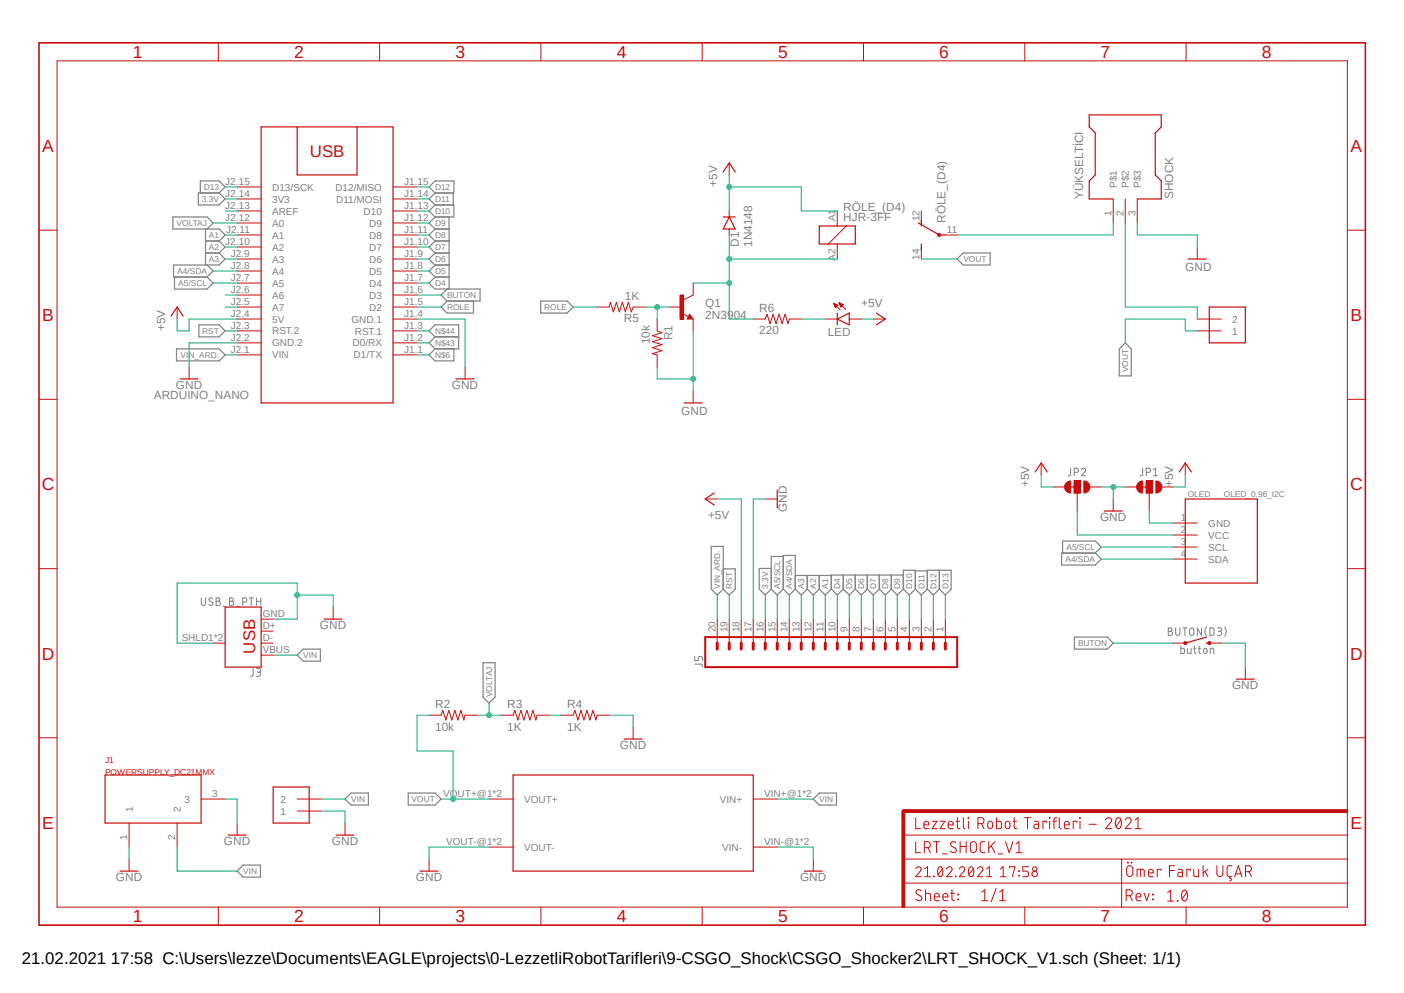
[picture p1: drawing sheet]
<svg xmlns="http://www.w3.org/2000/svg" width="297mm" height="210mm" viewBox="0 0 297 210" stroke-linecap="round" stroke-linejoin="round" font-family="sans-serif">
<path d="M7.9 8.8l281.2 187.2M289.1 8.8l-281.2 187.2" fill="none" stroke="#fff" stroke-width=".21"/>
<g fill="none" stroke="#808080" stroke-width=".21">
<path d="M226.5 99v1.3a.4 .4 0 0 1-.6 .3M227.2 99.9h.5a.45 .45 0 0 0 .4-.3 .45 .45 0 0 0-.2-.5l-.7-.1v1.6M228.8 99.4a.44 .44 0 0 1 .6-.4 .44 .44 0 0 1 .1 .7l-.7 .9h.9M241.7 99v1.3a.4 .4 0 0 1-.5 .3M242.5 99.9h.5a.45 .45 0 0 0 .4-.3 .45 .45 0 0 0-.2-.5l-.7-.1v1.6M244 99.4l.4-.4v1.6M244 100.6h.9M42.6 126.4v1.2a.45 .45 0 0 0 .4 .5 .45 .45 0 0 0 .5-.5v-1.2M45 126.6l-.3-.2a.39 .39 0 0 0-.5 .2 .39 .39 0 0 0 .2 .5l.5 .3a.37 .37 0 0 1 .1 .4 .37 .37 0 0 1-.3 .3l-.5-.3M45.7 126.4h.5a.36 .36 0 0 1 .3 .4 .36 .36 0 0 1-.3 .4 .45 .45 0 0 1 .4 .3 .45 .45 0 0 1-.2 .5l-.7 .1zM45.7 127.2h.5M47.2 128.2h.7"/>
<path d="M48.6 126.4l.6 .1a.37 .37 0 0 1 .1 .4 .37 .37 0 0 1-.3 .3 .45 .45 0 0 1 .4 .4 .45 .45 0 0 1-.4 .5h-.4zM48.6 127.2h.4M50 128.2h.7M51.4 127.3h.6a.46 .46 0 0 0 .2-.5 .46 .46 0 0 0-.4-.4h-.4v1.7M52.7 126.4h.9M53.2 126.4v1.7M54.3 127.2h.9M54.3 126.4v1.7M55.2 126.4v1.7M147 138.9v.8h.7v-.5a.45 .45 0 0 1 .4-.4 .45 .45 0 0 1 .5 .4v.5M247.1 132.8h.5a.36 .36 0 0 1 .3 .4 .36 .36 0 0 1-.3 .3l.2 .1a.46 .46 0 0 1 .2 .5 .46 .46 0 0 1-.4 .3h-.5zM247.1 133.5h.5"/>
<path d="M248.7 132.8v1.1a.44 .44 0 0 0 .3 .5 .44 .44 0 0 0 .5-.2l.1-1.4M249.8 136.6v1.6l.7-.1v-.9l-.7-.1M250.2 132.8h.9M250.7 132.8v1.6M251.2 137.1v1l.3 .1h.5v-1.1M251.7 133a.46 .46 0 0 1 .5-.2 .46 .46 0 0 1 .4 .4v.7a.46 .46 0 0 1-.4 .5 .46 .46 0 0 1-.5-.2zM252.5 137.1h.5M252.7 136.6v1.3l.1 .3h.2M253.5 137.1h.5M253.7 136.6v1.3l.1 .3h.2M254.2 132.8v1.6l-.9-1.6v1.6M254.8 137.2a.38 .38 0 0 1 .6 .3l-.1 .5a.34 .34 0 0 1-.6 0 .69 .69 0 0 1 .1-.8z"/>
<path d="M255.3 132.6a1.49 1.49 0 0 0 0 2M255.9 132.8h.7l.2 .2v.9l-.2 .4-.7 .1zM256 138.2v-1.1l.7 .1 .1 1M257.6 132.8h.7a.34 .34 0 0 1 0 .6l-.6 .1M258 133.5a.45 .45 0 0 1 .4 .2 .45 .45 0 0 1 0 .5l-.8 .2M259.1 132.6l.1 .3a1.59 1.59 0 0 1-.1 1.7M53.6 141.4v1.3a.4 .4 0 0 1-.6 .3M54.3 141.4l.7 .1a.34 .34 0 0 1 0 .6l-.6 .1M54.7 142.2a.45 .45 0 0 1 .5 .4 .45 .45 0 0 1-.5 .4h-.4M147 140.5h1.3a.4 .4 0 0 1 .3 .5"/>
</g>
<g fill="none" stroke="#808080" stroke-width=".25">
<path d="M92 38.3h4v2.5h-4l-1.2-1.3zM36.9 58.6v2.5h6.9l1.3-1.2-1.3-1.3M42 40.8h4.4l1.2 1.3-1.2 1.2h-4.4zM42.4 40.8v-2.5h4l1.2 1.2-1.2 1.3M43.5 53.5h2.9M43.5 51h2.9M43.5 48.4v7.6M43.8 56l1.3 1.3-1.3 1.3M43.8 48.4l1.3-1.2-1.3-1.3h-7.2v2.5h9.8l1.2 1.3-1.2 1.3M46.4 53.5l1.2 1.3-1.2 1.2h-9.7v2.6h7.1M46.4 51l1.2 1.2-1.2 1.3M92 58.6h3"/>
<path d="M92 56h3M92 58.6l-1.2 1.3 1.2 1.2h9.6v2.6h-7M92 53.5h3M92 53.5l-1.2 1.3 1.2 1.2M92 48.4h3M92 43.3h4v2.6h-4M92 51h3M92 51l-1.2 1.2 1.2 1.3M92 48.4l-1.2 1.3 1.2 1.3M92 45.9l-1.2 1.3 1.2 1.2M92 43.3l-1.2 1.3 1.2 1.3M92 40.8l-1.2 1.3 1.2 1.2"/>
<path d="M92 56l-1.2 1.3 1.2 1.3M95 45.9v15.2M95.9 40.8v2.5M202.5 54.8l1.3-1.3h5.7v2.5h-5.7zM37.3 73.8h9.1l1.2 1.3-1.2 1.2h-9.1zM42.1 68.7h4.3l1.2 1.3-1.2 1.2h-4.3zM92 73.8l-1.2 1.3 1.2 1.2h4v-2.5M92 71.2l-1.2-1.2 1.2-1.3h5v5.1h-5M92 71.2h5M92 71.2l-1.2 1.3 1.2 1.3M94.6 61.1l-1.3 1.3 1.3 1.3M94.6 63.7l-1.3 1.2 1.3 1.3h5.6v-2.5"/>
<path d="M114.4 63.7h5.6l1.2 1.2-1.2 1.3h-5.6zM238 72.5l1.3 1.3v5.7h-2.5v-5.7zM150.5 115.6h2.5v9l-1.3 1.3-1.2-1.3zM165.7 117.7h-2.5v6.9M224.6 117h7.1l1.3 1.2-1.3 1.3h-7.1zM224.8 117v-2.6h6.9l1.3 1.3-1.3 1.3M64.1 137.3h3.7v2.5h-3.7l-1.2-1.2zM153 120.3h2.5v4.3l-1.2 1.3-1.3-1.3M163.2 124.6l1.2 1.3 1.3-1.3M163.2 120.2h-2.6v4.4l1.3 1.3 1.3-1.3M165.7 124.6l1.3 1.3 1.2-1.3M165.7 124.6v-7.1h2.5v7.1"/>
<path d="M168.2 121.7h7.7M168.2 124.6l1.3 1.3 1.3-1.3M170.8 121.7v2.9M170.8 124.6l1.2 1.3 1.3-1.3M173.3 124.6l1.3 1.3 1.3-1.3M173.3 121.7v2.9M175.9 124.6l1.2 1.3 1.3-1.3M178.4 124.6l1.3 1.3 1.2-1.3M178.4 121.6v3M180.9 124.6l1.3 1.3 1.3-1.3M180.9 121.6v3M183.5 124.6l1.2 1.3 1.3-1.3"/>
<path d="M183.5 121.6v3M186 121.6v3M186 124.6l1.3 1.3 1.3-1.3M188.6 121.6v3M188.6 124.6l1.2 1.3 1.3-1.3M191.1 121.6h-15.2v3M191.1 124.6v-4h2.5v4M191.1 124.6l1.3 1.3 1.2-1.3M193.6 124.6l1.3 1.3 1.3-1.3M193.6 120.7h2.6M196.2 124.6v-4h5v4l-1.2 1.3-1.3-1.3M196.2 124.6l1.2 1.3 1.3-1.3"/>
<path d="M198.7 120.6v4M227.3 134.7h6.9l1.3 1.3-1.3 1.3h-6.9zM102.2 140.2h2.5v7.2l-1.2 1.3-1.3-1.3zM73 169l1.3-1.3h3.6v2.6h-3.6zM86.4 167.7h5.6l1.3 1.3-1.3 1.3h-5.6zM173.3 167.7h3.7v2.6h-3.7l-1.3-1.3zM50.2 184.2l1.2-1.2h3.7v2.5h-3.7z"/>
</g>
<g fill="none" stroke="#c90d0c" stroke-width=".21">
<path d="M50.2 39.5h5M83.1 39.5h5.1M50.2 59.9h5M50.2 57.3h5M50.2 54.8h5M50.2 52.2h5M50.2 49.7h5M50.2 47.2h5M50.2 44.6h5M50.2 42.1h5M83.1 59.9h5.1M83.1 57.3h5.1"/>
<path d="M83.1 54.8h5.1M83.1 52.2h5.1M83.1 49.7h5.1M83.1 47.2h5.1M83.1 44.6h5.1M83.1 42.1h5.1M50.2 75.1h5M50.2 72.5h5M50.2 70h5M50.2 67.5h5M50.2 64.9h5M50.2 62.4h5"/>
<path d="M83.1 75.1h5.1M83.1 72.5h5.1M83.1 70h5.1M83.1 67.5h5.1M83.1 64.9h5.1M83.1 62.4h5.1M235.5 105.5v2.6M248.2 115.7h5.1M248.2 110.6h5.1M248.2 113.2h5.1M248.2 118.2h5.1"/>
</g>
<path d="M55.2 26.8h27.9v58.4h-27.9zM62.9 26.8v10.2h12.6v-10.2M233.6 108.1h3.8M250.7 105.5h15.3v17.8h-15.3z" fill="none" stroke="#c90d0c" stroke-width=".25"/>
<path d="M240.8 102.1l.3-.2 .6-.2v2.6a1.25 1.25 0 0 1-1.2-.8 1.25 1.25 0 0 1 .3-1.4z" fill-rule="evenodd" fill="#c90d0c"/>
<path d="M240.8 102.1l.3-.2 .6-.2v2.6a1.25 1.25 0 0 1-1.2-.8 1.25 1.25 0 0 1 .3-1.4z" fill="none" stroke="#c90d0c" stroke-width=".21"/>
<path d="M244.5 101.7a1.27 1.27 0 0 1 1.3 1.3 1.27 1.27 0 0 1-1.3 1.3z" fill-rule="evenodd" fill="#c90d0c"/>
<path d="M242.5 101.7h1.3v2.6h-1.3zM243.1 104.3v1.2M244.5 101.7a1.27 1.27 0 0 1 1.3 1.3 1.27 1.27 0 0 1-1.3 1.3z" fill="none" stroke="#c90d0c" stroke-width=".21"/>
<path d="M242.5 101.7h1.3v2.6h-1.3z" fill-rule="evenodd" fill="#c90d0c"/>
<path d="M238 103h2.6M242.5 101.7h1.3v2.6h-1.3zM243.1 105.5v2.6M245.7 103h2.5" fill="none" stroke="#c90d0c" stroke-width=".21"/>
<path d="M240.6 103h2.5" fill="none" stroke="#c90d0c" stroke-width=".25"/>
<path d="M225.6 102.1l.9-.4v2.6a1.25 1.25 0 0 1-1.2-.8 1.25 1.25 0 0 1 .3-1.4z" fill-rule="evenodd" fill="#c90d0c"/>
<path d="M225.6 102.1l.9-.4v2.6a1.25 1.25 0 0 1-1.2-.8 1.25 1.25 0 0 1 .3-1.4z" fill="none" stroke="#c90d0c" stroke-width=".21"/>
<path d="M229.3 101.7a1.27 1.27 0 0 1 1.3 1.3 1.27 1.27 0 0 1-1.3 1.3z" fill-rule="evenodd" fill="#c90d0c"/>
<path d="M227.2 101.7h1.3v2.6h-1.3zM227.9 104.3v1.2M229.3 101.7a1.27 1.27 0 0 1 1.3 1.3 1.27 1.27 0 0 1-1.3 1.3z" fill="none" stroke="#c90d0c" stroke-width=".21"/>
<path d="M227.2 101.7h1.3v2.6h-1.3z" fill-rule="evenodd" fill="#c90d0c"/>
<path d="M222.8 103h2.5M227.2 101.7h1.3v2.6h-1.3zM227.9 105.5v2.6M230.4 103h2.6" fill="none" stroke="#c90d0c" stroke-width=".21"/>
<path d="M225.3 103h2.6M255.2 136h.6M255.2 134.7l-4.5 1.3" fill="none" stroke="#c90d0c" stroke-width=".25"/>
<path d="M250.5 135.8h.5v.4l-.3 .2-.2-.2-.1-.2z" fill-rule="evenodd" fill="#c90d0c"/>
<path d="M250.5 135.8h.5v.4l-.3 .2-.2-.2-.1-.2z" fill="none" stroke="#c90d0c" stroke-width=".21"/>
<path d="M255.6 135.8h.5v.4l-.3 .2-.2-.2-.1-.2z" fill-rule="evenodd" fill="#c90d0c"/>
<path d="M235.5 42.1v5.1M238 42.1v5.1M240.6 42.1v5.1M144.4 66.3l1.2 .7M145.9 66.5l.7 1h-1.2zM146.6 62.4l-2 1M248.2 136h2.5M255.6 135.8h.5v.4l-.3 .2-.2-.2-.1-.2zM255.8 136h2.6M263.4 141.1v2.5" fill="none" stroke="#c90d0c" stroke-width=".21"/>
<path d="M235.5 42.1h-5.1v-3.8l1.3-1.3v-8.9l-1.3-1.3v-2.5h15.3v2.5l-1.3 1.3v8.9l1.3 1.3v3.8h-5.1M145.9 67l.1 .2h-.4l.3-.5 .5 .7h-.8M261.5 143.6h3.8" fill="none" stroke="#c90d0c" stroke-width=".25"/>
<path d="M143.8 62.4h.8v5.1h-.8z" fill-rule="evenodd" fill="#c90d0c"/>
<g fill="none" stroke="#c90d0c" stroke-width=".21">
<path d="M154.3 34.5v2.5M146.6 59.9v2.5M154.3 44.6v1.3M154.3 48.4v1.3M126.3 64.9h2.6l.2-1 .7 2.1 .6-2.1 .6 2.1 .7-2.1 .6 2.1 .6-2.1 .7 2.1 .3-1.1h2.6M139 67.5v2.5l1 .4-2 .6 2 .6-2 .7 2 .6-2 .6 2 .7-2 .6 1 .3v2.5M141.6 64.9h2.5M143.8 62.4h.8v5.1h-.8zM146.6 67.5v2.5M159.3 67.5h2.6l.4-1 .6 2 .6-2 .7 2 .6-2 .6 2 .7-2 .6 2 .3-1h2.5M174.6 67.5h2.5M176.4 64.2l1.4 1.4"/>
<path d="M176.4 64.2h.1M176.4 64.2l.8 .4-.5 .5zM176.4 64.3h.3M176.4 64.4h.5M176.5 64.5h.6M176.5 64.6h.7M176.6 64.6h.5M176.6 64.7h.4M176.7 64.9h.2M176.7 64.8h.3M176.7 65h.1M177.5 64.1l1.4 1.3"/>
<path d="M177.5 64.1l.9 .3-.5 .5zM177.5 64.1h.2M177.6 64.3h.5M177.6 64.2h.3M177.6 64.4h.7M177.7 64.5h.6M177.7 64.6h.5M177.8 64.6h.3M177.8 64.7h.3M177.8 64.8h.2M179.7 67.5h2.5M184.7 67.5h2.6"/>
<path d="M146.6 82.7v2.5"/>
</g>
<path d="M153 36.4l1.3-1.9 1.2 1.9M153 45.9h2.5M154.3 45.9l1.2 2.5h-2.5zM177.1 67.5l2.6-1.3v2.5zM177.1 66.2v2.5M185.4 66.2l1.9 1.3-1.9 1.2M144.7 85.2h3.8" fill="none" stroke="#c90d0c" stroke-width=".25"/>
<path d="M190.8 171.5h.6v20.4h-.6z" fill-rule="evenodd" fill="#c90d0c"/>
<path d="M190.8 171.5h.6v20.4h-.6z" fill="none" stroke="#c90d0c" stroke-width=".21"/>
<path d="M191.1 171.2h93.9v.6h-93.9z" fill-rule="evenodd" fill="#c90d0c"/>
<g fill="none" stroke="#c90d0c" stroke-width=".21">
<path d="M12.1 12.9h272.9v179h-272.9zM46.2 9.1v3.8M80.3 9.1v3.8M114.4 9.1v3.8M148.5 9.1v3.8M182.7 9.1v3.8M216.8 9.1v3.8M250.9 9.1v3.8M8.3 48.7h3.8M177.1 44.6v3.2M177.1 51.6v3.2M179 47.8l-3.8 3.8"/>
<path d="M253.3 52.2v2.6M285 48.7h3.8M37.5 64.9v2.6M40 77.6v2.5M98.4 77.6v2.5M253.3 70h5.1M253.3 67.5h5.1M8.3 84.5h3.8M220.3 97.9v2.6M250.7 97.9v2.6M285 84.5h3.8M8.3 120.3h3.8"/>
<path d="M45.1 136h2.5M55.2 133.5h2.6M55.2 136h2.6M55.2 138.6h2.6M55.2 130.9h2.6M70.5 128.4v2.5M285 120.3h3.8M8.3 156h3.8M90.8 151.3h2.5l.4-1.1 .6 2.1 .7-2.1 .6 2.1 .6-2.1 .7 2.1 .6-2.1 .6 2.1 .3-1h2.5M106 151.3h2.5l.4-1.1 .7 2.1 .6-2.1 .6 2.1 .7-2.1 .6 2.1 .6-2.1 .7 2.1 .2-1h2.6M118.7 151.3h2.5l.4-1.1 .7 2.1 .6-2.1 .6 2.1 .7-2.1 .6 2.1 .6-2.1 .7 2.1 .2-1h2.6M133.9 153.8v2.5"/>
<path d="M285 156h3.8M27.3 174.1v5.1M37.5 174.1v5.1M42.5 169h5.1M50.2 174.1v2.5M62.9 171.5h5M62.9 169h5M73 174.1v2.5M103.5 169h5M103.5 179.2h5M159.3 169h5.1M159.3 179.2h5.1"/>
<path d="M191.1 171.2h93.9v.6h-93.9zM191.1 176.6h93.9M193.7 172.9v2.4h1M193.7 178v2.3h1M195.5 174.5h1a.54 .54 0 0 0-.4-.8 .54 .54 0 0 0-.6 .5v.7l.1 .3 .9 .1M195.5 179.3h.7a.64 .64 0 0 0 .6-.7 .64 .64 0 0 0-.6-.6h-.7v2.3M196.3 179.3l.5 1M197.2 173.7h1l-1 1.6h1M197.5 178h1.3M198.1 178v2.3M198.8 173.7h1.1l-1.1 1.6h1.1M200.6 174.5h1a.55 .55 0 0 0-.3-.8 .55 .55 0 0 0-.7 .5v.7l.2 .3 .8 .1"/>
<path d="M202.2 178.2l-.8-.1a.51 .51 0 0 0-.3 .4 .51 .51 0 0 0 .2 .5l.8 .4a.58 .58 0 0 1 0 .8 .58 .58 0 0 1-.8 0l-.3-.2M202.2 173.7h.8M202.5 172.9v2a.38 .38 0 0 0 .5 .4M203.1 178v2.3M203.1 179h1.3M203.8 172.9v2l.2 .3 .2 .1M204.4 178v2.3M204.8 172.9l.1 .2zM204.9 173.7v1.6M205.5 178.1a.65 .65 0 0 1 .7 0 .65 .65 0 0 1 .3 .5v1.1a.64 .64 0 0 1-.6 .6 .64 .64 0 0 1-.6-.6v-1.1zM206.9 174.2h.6a.64 .64 0 0 0 .7-.6 .64 .64 0 0 0-.7-.7h-.6v2.4M207.6 174.2l.6 1.1"/>
<path d="M208.4 178l-.8 .1-.3 .4 .1 1.5 .3 .3h.7M209.1 173.8a.5 .5 0 0 1 .6-.1 .5 .5 0 0 1 .3 .5v.6a.51 .51 0 0 1-.5 .5 .51 .51 0 0 1-.5-.5zM209.2 178v2.3M209.7 178.9l.8 1.4M210.5 178l-1.3 1.4M210.8 172.9v2.4l.9-.1 .2-.3-.1-1-.1-.2h-.9M212.7 178l.8 2.3 .8-2.3M212.8 173.8a.5 .5 0 0 1 .6-.1 .5 .5 0 0 1 .3 .5v.6a.51 .51 0 0 1-.6 .5 .51 .51 0 0 1-.5-.5zM214.3 173.7h.8M214.5 172.9v2a.38 .38 0 0 0 .6 .4M214.9 178.5l.7-.5v2.3M216.7 172.9h1.4"/>
<path d="M217.4 172.9v2.4M218.8 173.7h.7l.2 .4v1.2h-.6a.47 .47 0 0 1-.4-.5 .47 .47 0 0 1 .4-.5h.6M221.4 173.9v-.2h-.8v1.6M222 172.9l.1 .2zM222 173.7v1.6M222.7 173.7h.8M223.5 172.9a.43 .43 0 0 0-.5 .4v2M224.1 172.9v2l.2 .3 .2 .1M225.2 174.5h1a.54 .54 0 0 0-.4-.8 .54 .54 0 0 0-.6 .5v.7l.1 .3 .9 .1M227.8 173.9v-.2h-.8v1.6M228.4 172.9l.1 .2zM228.5 173.7v1.6"/>
<path d="M230.4 174.3h1.5M233.8 173.4a.63 .63 0 0 1 .9-.4 .63 .63 0 0 1 .2 .9l-1.1 1.4h1.4M236.2 173.1l.6-.1a1.47 1.47 0 0 1-.2 2.3l-.5-.4a1.85 1.85 0 0 1 .1-1.8zM237.1 173.4l-1 1.4M238 173.4a.63 .63 0 0 1 .9-.4 .63 .63 0 0 1 .2 .9l-1.1 1.4h1.3M240.1 175.3h1.3M240.1 173.4l.6-.5v2.4M27.3 181.7v2.5M46.2 191.9v3.8M80.3 191.9v3.8M90.8 181.7v2.5M114.4 191.9v3.8"/>
<path d="M148.5 191.9v3.8M172 181.7v2.5M182.7 191.9v3.8M191.1 186.8h93.9M191.1 181.7h93.9M193.7 183.8a.57 .57 0 0 1 .8-.5 .57 .57 0 0 1 .2 .9l-1 1.2h1.2M194.9 188.3l-.3-.1a.54 .54 0 0 0-.7 .1 .54 .54 0 0 0-.1 .6l.9 .6a.58 .58 0 0 1 .1 .9 .58 .58 0 0 1-.9-.1l-.2-.1M195.6 185.4h1.2M195.6 183.8l.6-.5v2.1M195.8 188.9h.6l.4 .2v1.4M195.8 188.2v2.3M197.5 185.3l.1 .1z"/>
<path d="M197.7 189.7h1a.55 .55 0 0 0-.4-.8 .55 .55 0 0 0-.6 .5v.9l.4 .2h.6M198.6 183.5a.4 .4 0 0 1 .4-.2 .4 .4 0 0 1 .3 .3 1.58 1.58 0 0 1-.2 1.8h-.2a1.36 1.36 0 0 1-.3-1.9zM199.3 180.6h1.1M199.4 183.8l-1 1.2M199.5 189.7h1a.55 .55 0 0 0-.3-.8 .55 .55 0 0 0-.7 .5v.9l.4 .2h.6M200.2 183.8a.58 .58 0 0 1 .9-.5 .58 .58 0 0 1 .2 .9l-1.1 1.2h1.2M201.1 188.9h.8M201.4 188.2v1.9l.2 .3 .3 .1M202.1 185.3l.1 .1zM202.6 189.1l.2 .2zM202.6 190.2l.2 .1zM202.9 183.8a.57 .57 0 0 1 .9-.5 .57 .57 0 0 1 .1 .9l-1 1.2h1.2"/>
<path d="M205.1 183.5a.41 .41 0 0 1 .4-.2 .41 .41 0 0 1 .3 .3 1.26 1.26 0 0 1-.4 1.8h-.1a1.47 1.47 0 0 1-.2-1.9zM205.9 183.8l-.9 1.2M206.8 183.8a.58 .58 0 0 1 .8-.5 .58 .58 0 0 1 .2 .9l-1 1.2h1.1M207.7 190.5h1.3M207.7 188.7l.6-.5v2.3M208.7 185.4h1.1M208.7 183.8l.6-.5v2.1M210.7 187.9l-1 2.9M211.1 180.6h1M211.5 190.5h1.2M211.5 188.7l.6-.5v2.3M211.6 185.4h1.2"/>
<path d="M211.6 183.8l.6-.5v2.1M213.6 183.6v-.3h1.1l-.5 2.1M214.9 180.3h1.3M215.5 184.2l.1 .1zM215.5 185.1l.1 .2zM216.8 191.9v3.8M217.6 183.3h-1.2v.9h.7a.61 .61 0 0 1 .5 .6 .61 .61 0 0 1-.5 .6h-.7M237.3 181.7v10.2M238.3 189.4h.6a.64 .64 0 0 0 .6-.6 .64 .64 0 0 0-.6-.6h-.6v2.3M238.5 182.4l.2 .1zM238.6 183.2a.65 .65 0 0 1 .7-.1 .65 .65 0 0 1 .3 .6v1a.66 .66 0 0 1-.6 .7 .66 .66 0 0 1-.7-.7v-1zM239 189.4l.6 1.1"/>
<path d="M239.3 182.4l.1 .1zM240.3 189.7h1a.54 .54 0 0 0-.3-.8 .54 .54 0 0 0-.7 .5l.1 .9 .3 .2h.6M240.5 185.4v-1.5h1.4l.2 .3v1.2M241.3 183.9v1.5M242.1 188.9l.5 1.6 .5-1.6M243 184.6h1a.54 .54 0 0 0-.4-.7 .54 .54 0 0 0-.6 .5v.6l.1 .4h.9M243.8 190.2l.2 .1zM243.8 189.1l.2 .2zM245.6 184.1v-.2h-.8v1.5M247 188.8l.6-.5v2.3M247 190.6h1.3M247.4 184.1h1.1"/>
<path d="M248.5 183.1h-1.1v2.3M249 190.5l.2 .1zM249.3 183.9h.7l.1 .3v1.2h-.5a.47 .47 0 0 1-.5-.4 .47 .47 0 0 1 .5-.5h.5M250.2 188.4a.46 .46 0 0 1 .8 .2 1.71 1.71 0 0 1-.2 1.9l-.2 .1a1.44 1.44 0 0 1-.4-2.2zM250.9 191.9v3.8M251.1 188.8l-1 1.3M251.8 184.1v-.2h-.7v1.5M252.5 183.9v1.1l.2 .4h.2h.7v-1.5M254.5 183.1v2.3M254.9 184.3l.6 1.1M255.5 183.9l-1 .7M257.4 183.1v1.6a.64 .64 0 0 0 .7 .7 .64 .64 0 0 0 .6-.7v-1.6"/>
<path d="M260.1 185.4v.3l.4 .3-.2 .3h-.2M260.6 183.1h-.8l-.2 .2v1.6a.51 .51 0 0 0 .5 .5h.5M261.2 185.4l.8-2.3 .7 2.3M261.4 184.8h1.2M263.5 184.4h.6a.64 .64 0 0 0 .7-.7 .64 .64 0 0 0-.7-.6h-.6v2.3M264.2 184.4l.6 1"/>
<circle cx="218.9" cy="184.8" r=".57"/>
<circle cx="218.9" cy="183.8" r=".47"/>
</g>
<path d="M192.4 171.5h-1.3v1.3" fill="none" stroke="#c90d0c" stroke-width=".64"/>
<path d="M8.3 9.1h280.5v186.6h-280.5z" fill="none" stroke="#c90d0c" stroke-width=".34"/>
<g fill="none" stroke="#c90d0c" stroke-width=".25">
<path d="M173.3 47.8h7.6v3.8h-7.6zM194.3 47.2l4.4 2.5h1.3M194.9 46.5v1.3M194.9 51.6v1.3M251.4 54.8h3.8M36.2 66.8l1.3-1.9 1.2 1.9M255.8 64.9h7.6v7.6h-7.6zM38.1 80.1h3.8M96.5 80.1h3.8M219 99.8l1.3-1.9 1.2 1.9M249.5 99.8l1.2-1.9 1.3 1.9M47.6 128.4h7.6v12.7h-7.6z"/>
<path d="M68.6 130.9h3.7M132 156.3h3.8M22.2 163.9h20.3v10.2h-20.3zM48.3 176.6h3.8M57.8 166.5h7.6v7.6h-7.6zM71.1 176.6h3.8M108.5 163.9h50.8v20.3h-50.8zM25.4 184.2h3.8M88.9 184.2h3.8M170.1 184.2h3.8"/>
</g>
<path d="M198.5 49.4h.4v.5l-.2 .1-.2-.1z" fill-rule="evenodd" fill="#c90d0c"/>
<g fill="none" stroke="#c90d0c" stroke-width=".21">
<path d="M194.9 44.6v2.6M194.9 52.2v2.6M198.5 49.4h.4v.5l-.2 .1-.2-.1zM200 49.7h2.5M149.2 105.5h2.5M161.9 105.5h2.5M151.7 130.9v5.1M154.3 130.9v5.1M156.8 130.9v5.1M159.3 130.9v5.1M161.9 130.9v5.1M164.4 130.9v5.1"/>
<path d="M167 130.9v5.1M169.5 130.9v5.1M172 130.9v5.1M174.6 130.9v5.1M177.1 130.9v5.1M179.7 130.9v5.1M182.2 130.9v5.1M184.7 130.9v5.1M187.3 130.9v5.1M189.8 130.9v5.1M192.4 130.9v5.1M194.9 130.9v5.1"/>
<path d="M197.4 130.9v5.1M200 130.9v5.1"/>
</g>
<path d="M149.2 134.7h53.3v6.4h-53.3z" fill="none" stroke="#c90d0c" stroke-width=".42"/>
<g fill="none" stroke="#c90d0c" stroke-width=".64">
<path d="M151.7 136v1.3M154.3 136v1.3M156.8 136v1.3M159.3 136v1.3M161.9 136v1.3M164.4 136v1.3M167 136v1.3M169.5 136v1.3M172 136v1.3M174.6 136v1.3M177.1 136v1.3M179.7 136v1.3"/>
<path d="M182.2 136v1.3M184.7 136v1.3M187.3 136v1.3M189.8 136v1.3M192.4 136v1.3M194.9 136v1.3M197.4 136v1.3M200 136v1.3"/>
</g>
<path d="M151.1 104.3l-1.9 1.2 1.9 1.3M164.4 103.6v3.8" fill="none" stroke="#c90d0c" stroke-width=".25"/>
<path d="M233 103h5M235.5 103v2.5" fill="none" stroke="#0dab76" stroke-width=".21"/>
<circle cx="235.5" cy="103" r=".51" fill="#0dab76"/>
<g fill="none" stroke="#0dab76" stroke-width=".21">
<path d="M139 77.6v2.5h7.6M146.6 70v12.7M258.4 136h5v5.1"/>
<circle cx="235.5" cy="103" r=".51"/>
</g>
<circle cx="146.6" cy="80.1" r=".51" fill="#0dab76"/>
<g fill="none" stroke="#0dab76" stroke-width=".21">
<path d="M240.6 47.2v2.5h12.7v2.5M50.2 72.5h-10.2v5.1M88.2 67.5h10.2v10.1M57.8 130.9h5.1v-7.6h-25.4v12.7h7.6M62.9 125.9h7.6v2.5M128.9 151.3h5v2.5M27.3 179.2v2.5M47.6 169h2.6v5.1M67.9 171.5h5.1v2.6M164.4 179.2h7.6v2.5"/>
<circle cx="146.6" cy="80.1" r=".51"/>
</g>
<circle cx="62.9" cy="125.9" r=".51" fill="#0dab76"/>
<g fill="none" stroke="#0dab76" stroke-width=".21">
<path d="M45.1 57.3h5.1M45.1 59.9h5.1M177.1 54.8h-22.8v12.7M88.2 62.4h5.1M161.9 105.5h-2.6v25.4M227.9 108.1v5.1h20.3M233 118.2h15.2M233 115.7h15.2M243.1 108.1v2.5h5.1M164.4 125.9v5M167 125.9v5M235.5 136h12.7"/>
<circle cx="62.9" cy="125.9" r=".51"/>
</g>
<circle cx="154.3" cy="54.8" r=".51" fill="#0dab76"/>
<g fill="none" stroke="#0dab76" stroke-width=".21">
<path d="M146.6 59.9h7.7M154.3 67.5h5"/>
<circle cx="154.3" cy="54.8" r=".51"/>
</g>
<circle cx="154.3" cy="59.9" r=".51" fill="#0dab76"/>
<g fill="none" stroke="#0dab76" stroke-width=".21">
<path d="M154.3 49.7v5.1M136.5 64.9h5.1M139 64.9v2.6"/>
<circle cx="154.3" cy="59.9" r=".51"/>
</g>
<circle cx="139" cy="64.9" r=".51" fill="#0dab76"/>
<g fill="none" stroke="#0dab76" stroke-width=".21">
<path d="M154.3 37v7.6M154.3 39.5h15.2v5.1h7.6M235.5 47.2v2.5h-33M88.2 64.9h5.1M121.2 64.9h5.1M169.5 67.5h5.1"/>
<circle cx="139" cy="64.9" r=".51"/>
</g>
<circle cx="154.3" cy="39.5" r=".51" fill="#0dab76"/>
<g fill="none" stroke="#0dab76" stroke-width=".21">
<path d="M37.5 67.5v2.5h2.5v-2.5h10.2M182.2 67.5h2.5M151.7 105.5h5.1v25.4M220.3 100.5v2.5h2.5M250.7 100.5v2.5h-2.5M57.8 138.6h5.1M95.8 158.8v10.2M37.5 179.2v5h12.7M67.9 169h5.1M93.3 169h10.2M164.4 169h7.6"/>
<circle cx="154.3" cy="39.5" r=".51"/>
</g>
<circle cx="95.8" cy="169" r=".51" fill="#0dab76"/>
<g fill="none" stroke="#0dab76" stroke-width=".21">
<path d="M88.2 54.8h2.6M194.9 54.8h7.6M238 47.2v17.7h15.3v2.6M253.3 70h-2.6v-2.5h-12.7v5M182.2 125.9v5M90.8 151.3h-2.6v7.5h7.6M100.9 151.3h5.1M103.5 148.7v2.6"/>
<circle cx="95.8" cy="169" r=".51"/>
</g>
<circle cx="103.5" cy="151.3" r=".51" fill="#0dab76"/>
<g fill="none" stroke="#0dab76" stroke-width=".21">
<path d="M47.6 39.5h2.6M88.2 39.5h2.6M45.1 47.2h5.1M47.6 42.1h2.6M47.6 44.6h2.6M47.6 49.7h2.6M47.6 54.8h2.6M47.6 52.2h2.6M88.2 47.2h2.6M88.2 42.1h2.6M88.2 44.6h2.6M88.2 49.7h2.6"/>
<path d="M88.2 52.2h2.6M88.2 57.3h2.6M88.2 59.9h2.6M47.6 75.1h2.6M47.6 62.4h2.6M47.6 64.9h2.6M47.6 70h2.6M88.2 75.1h2.6M88.2 70h2.6M88.2 72.5h2.6M151.7 125.9v5M154.3 125.9v5"/>
<path d="M161.9 125.9v5M169.5 125.9v5M172 125.9v5M174.6 125.9v5M177.1 125.9v5M179.7 125.9v5M184.7 125.9v5M187.3 125.9v5M189.8 125.9v5M192.4 125.9v5M194.9 125.9v5M197.4 125.9v5"/>
<path d="M200 125.9v5M116.2 151.3h2.5M103.5 179.2h-12.7v2.5"/>
<circle cx="103.5" cy="151.3" r=".51"/>
</g>
<g font-size="3.7" fill="#c90d0c">
<text x="28.1" y="12.3">1</text>
<text x="62.2" y="12.3">2</text>
<text x="96.4" y="12.3">3</text>
<text x="130.5" y="12.3">4</text>
<text x="164.6" y="12.3">5</text>
<text x="198.7" y="12.3">6</text>
<text x="232.8" y="12.3">7</text>
<text x="266.9" y="12.3">8</text>
<text x="8.9" y="32.1">A</text>
<text x="285.7" y="32.1">A</text>
<text x="8.9" y="67.9">B</text>
<text x="285.7" y="67.9">B</text>
<text x="8.8" y="103.7">C</text>
<text x="285.6" y="103.7">C</text>
<text x="8.8" y="139.5">D</text>
<text x="285.6" y="139.5">D</text>
<text x="8.9" y="175.3">E</text>
<text x="285.7" y="175.3">E</text>
<text x="28.1" y="195.1">1</text>
<text x="62.2" y="195.1">2</text>
<text x="96.4" y="195.1">3</text>
<text x="130.5" y="195.1">4</text>
<text x="164.6" y="195.1">5</text>
<text x="198.7" y="195.1">6</text>
<text x="232.8" y="195.1">7</text>
<text x="266.9" y="195.1">8</text>
</g>
<g font-size="3.6" fill="#c90d0c">
<text x="65.5" y="33.2">USB</text>
<text x="54" y="138.3" transform="rotate(-90 54 138.3)">USB</text>
</g>
<text font-size="3.6" x="4.6" y="203.9">21.02.2021 17:58 C:\Users\lezze\Documents\EAGLE\projects\0-LezzetliRobotTarifleri\9-CSGO_Shock\CSGO_Shocker2\LRT_SHOCK_V1.sch (Sheet: 1/1)</text>
<g font-size="2.5" fill="#808080">
<text x="151.7" y="39.5" transform="rotate(-90 151.7 39.5)">+5V</text>
<text x="178.4" y="46.8">HJR-3FF</text>
<text x="178.4" y="44.6">RÖLE_(D4)</text>
<text x="200" y="47.2" transform="rotate(-90 200 47.2)">RÖLE_(D4)</text>
<text x="229.2" y="42.1" transform="rotate(-90 229.2 42.1)">YÜKSELTİCİ</text>
<text x="248.2" y="42.1" transform="rotate(-90 248.2 42.1)">SHOCK</text>
<text x="156.3" y="52.2" transform="rotate(-90 156.3 52.2)">D1</text>
<text x="159.1" y="52.2" transform="rotate(-90 159.1 52.2)">1N4148</text>
<text x="250.7" y="57.3">GND</text>
<text x="132.2" y="63.4">1K</text>
<text x="149.2" y="64.9">Q1</text>
<text x="160.6" y="66">R6</text>
<text x="182.2" y="64.9">+5V</text>
<text x="34.9" y="70" transform="rotate(-90 34.9 70)">+5V</text>
<text x="132" y="68.2">R5</text>
<text x="142.3" y="72" transform="rotate(-90 142.3 72)">R1</text>
<text x="149.2" y="67.5">2N3904</text>
<text x="160.6" y="70.7">220</text>
<text x="175.1" y="71">LED</text>
<text x="137.5" y="72.8" transform="rotate(-90 137.5 72.8)">10k</text>
<text x="37.2" y="82.2">GND</text>
<text x="95.6" y="82.2">GND</text>
<text x="32.6" y="84.5">ARDUINO_NANO</text>
<text x="144.1" y="87.8">GND</text>
<text x="217.7" y="103" transform="rotate(-90 217.7 103)">+5V</text>
<text x="248.2" y="103" transform="rotate(-90 248.2 103)">+5V</text>
<text x="149.8" y="109.9">+5V</text>
<text x="166.5" y="108.3" transform="rotate(-90 166.5 108.3)">GND</text>
<text x="232.7" y="110.1">GND</text>
<text x="67.7" y="133">GND</text>
<text x="92" y="149.7">R2</text>
<text x="107.3" y="149.7">R3</text>
<text x="120" y="149.7">R4</text>
<text x="260.7" y="145.7">GND</text>
<text x="92" y="154.6">10k</text>
<text x="107.3" y="154.6">1K</text>
<text x="120" y="154.6">1K</text>
<text x="131.1" y="158.4">GND</text>
<text x="47.4" y="178.6">GND</text>
<text x="70.2" y="178.6">GND</text>
<text x="24.5" y="186.3">GND</text>
<text x="88" y="186.3">GND</text>
<text x="169.3" y="186.3">GND</text>
</g>
<g font-size="2.1" fill="#808080">
<text x="47.7" y="41.7">J2.14</text>
<text x="47.7" y="39.2">J2.15</text>
<text x="57.6" y="40.3">D13/SCK</text>
<text x="71" y="40.3">D12/MISO</text>
<text x="85.5" y="41.7">J1.14</text>
<text x="85.5" y="39.2">J1.15</text>
<text x="236.3" y="39.8" transform="rotate(-90 236.3 39.8)">P$1</text>
<text x="238.8" y="39.8" transform="rotate(-90 238.8 39.8)">P$2</text>
<text x="241.3" y="39.8" transform="rotate(-90 241.3 39.8)">P$3</text>
<text x="47.7" y="46.8">J2.12</text>
<text x="47.7" y="44.2">J2.13</text>
<text x="57.6" y="47.9">A0</text>
<text x="57.6" y="45.4">AREF</text>
<text x="57.6" y="42.8">3V3</text>
<text x="71.1" y="42.8">D11/MOSI</text>
<text x="76.9" y="45.4">D10</text>
<text x="78.1" y="47.9">D9</text>
<text x="85.5" y="46.8">J1.12</text>
<text x="85.5" y="44.2">J1.13</text>
<text x="176.7" y="46.8" transform="rotate(-90 176.7 46.8)">A1</text>
<text x="194.5" y="46.8" transform="rotate(-90 194.5 46.8)">12</text>
<text x="235.2" y="45.6" transform="rotate(-90 235.2 45.6)">1</text>
<text x="237.7" y="45.6" transform="rotate(-90 237.7 45.6)">2</text>
<text x="240.2" y="45.6" transform="rotate(-90 240.2 45.6)">3</text>
<text x="47.7" y="51.9">J2.10</text>
<text x="47.8" y="49.3">J2.11</text>
<text x="57.6" y="53">A2</text>
<text x="57.6" y="50.5">A1</text>
<text x="78.1" y="53">D7</text>
<text x="78.1" y="50.5">D8</text>
<text x="85.5" y="51.9">J1.10</text>
<text x="85.5" y="49.3">J1.11</text>
<text x="200.3" y="49.3">11</text>
<text x="48.9" y="59.5">J2.7</text>
<text x="48.9" y="56.9">J2.8</text>
<text x="48.9" y="54.4">J2.9</text>
<text x="57.6" y="58.1">A4</text>
<text x="57.6" y="55.5">A3</text>
<text x="78.1" y="58.1">D5</text>
<text x="78.1" y="55.5">D6</text>
<text x="85.5" y="59.5">J1.7</text>
<text x="85.5" y="56.9">J1.8</text>
<text x="85.5" y="54.4">J1.9</text>
<text x="176.7" y="55.2" transform="rotate(-90 176.7 55.2)">A2</text>
<text x="194.5" y="54.9" transform="rotate(-90 194.5 54.9)">14</text>
<text x="48.9" y="64.6">J2.5</text>
<text x="48.9" y="62">J2.6</text>
<text x="57.6" y="65.7">A7</text>
<text x="57.6" y="63.2">A6</text>
<text x="57.6" y="60.6">A5</text>
<text x="78.1" y="65.7">D2</text>
<text x="78.1" y="63.2">D3</text>
<text x="78.1" y="60.6">D4</text>
<text x="85.5" y="64.6">J1.5</text>
<text x="85.5" y="62">J1.6</text>
<text x="48.9" y="69.6">J2.3</text>
<text x="48.9" y="67.1">J2.4</text>
<text x="57.6" y="70.7">RST.2</text>
<text x="57.6" y="68.2">5V</text>
<text x="74.3" y="68.2">GND.1</text>
<text x="75.1" y="70.8">RST.1</text>
<text x="85.5" y="69.6">J1.3</text>
<text x="85.5" y="67.1">J1.4</text>
<text x="260.7" y="70.8">1</text>
<text x="260.7" y="68.2">2</text>
<text x="48.9" y="74.7">J2.1</text>
<text x="48.9" y="72.2">J2.2</text>
<text x="57.6" y="75.8">VIN</text>
<text x="57.6" y="73.3">GND.2</text>
<text x="74.6" y="73.3">D0/RX</text>
<text x="74.8" y="75.8">D1/TX</text>
<text x="85.5" y="74.7">J1.1</text>
<text x="85.5" y="72.2">J1.2</text>
<text x="249.8" y="110.3">1</text>
<text x="249.8" y="112.8">2</text>
<text x="255.6" y="111.4">GND</text>
<text x="255.6" y="113.9">VCC</text>
<text x="249.8" y="115.4">3</text>
<text x="249.8" y="117.9">4</text>
<text x="255.6" y="116.5">SCL</text>
<text x="255.6" y="119">SDA</text>
<text x="55.6" y="130.6">GND</text>
<text x="38.4" y="135.6">SHLD1*2</text>
<text x="55.6" y="133.1">D+</text>
<text x="55.6" y="135.6">D-</text>
<text x="151.4" y="133.7" transform="rotate(-90 151.4 133.7)">20</text>
<text x="153.9" y="133.7" transform="rotate(-90 153.9 133.7)">19</text>
<text x="156.4" y="133.7" transform="rotate(-90 156.4 133.7)">18</text>
<text x="159" y="133.7" transform="rotate(-90 159 133.7)">17</text>
<text x="161.5" y="133.7" transform="rotate(-90 161.5 133.7)">16</text>
<text x="164" y="133.7" transform="rotate(-90 164 133.7)">15</text>
<text x="166.6" y="133.7" transform="rotate(-90 166.6 133.7)">14</text>
<text x="169.1" y="133.7" transform="rotate(-90 169.1 133.7)">13</text>
<text x="171.7" y="133.7" transform="rotate(-90 171.7 133.7)">12</text>
<text x="174.2" y="133.7" transform="rotate(-90 174.2 133.7)">11</text>
<text x="176.7" y="133.7" transform="rotate(-90 176.7 133.7)">10</text>
<text x="179.3" y="133.7" transform="rotate(-90 179.3 133.7)">9</text>
<text x="181.8" y="133.7" transform="rotate(-90 181.8 133.7)">8</text>
<text x="184.4" y="133.7" transform="rotate(-90 184.4 133.7)">7</text>
<text x="186.9" y="133.7" transform="rotate(-90 186.9 133.7)">6</text>
<text x="189.4" y="133.7" transform="rotate(-90 189.4 133.7)">5</text>
<text x="192" y="133.7" transform="rotate(-90 192 133.7)">4</text>
<text x="194.5" y="133.7" transform="rotate(-90 194.5 133.7)">3</text>
<text x="197.1" y="133.7" transform="rotate(-90 197.1 133.7)">2</text>
<text x="199.6" y="133.7" transform="rotate(-90 199.6 133.7)">1</text>
<text x="55.6" y="138.2">VBUS</text>
<text x="28.1" y="171.7" transform="rotate(-90 28.1 171.7)">1</text>
<text x="38.2" y="171.7" transform="rotate(-90 38.2 171.7)">2</text>
<text x="39" y="169.8">3</text>
<text x="44.9" y="168.7">3</text>
<text x="59.3" y="172.3">1</text>
<text x="59.3" y="169.8">2</text>
<text x="93.8" y="168.7">VOUT+@1*2</text>
<text x="110.9" y="169.8">VOUT+</text>
<text x="152.3" y="169.8">VIN+</text>
<text x="161.7" y="168.7">VIN+@1*2</text>
<text x="26.9" y="177.6" transform="rotate(-90 26.9 177.6)">1</text>
<text x="37.1" y="177.6" transform="rotate(-90 37.1 177.6)">2</text>
<text x="94.4" y="178.8">VOUT-@1*2</text>
<text x="110.9" y="179.9">VOUT-</text>
<text x="152.8" y="179.9">VIN-</text>
<text x="161.7" y="178.8">VIN-@1*2</text>
</g>
<g font-size="1.8" fill="#808080">
<text x="43.1" y="40.2">D13</text>
<text x="92" y="40.2">D12</text>
<text x="37.3" y="47.8">VOLTAJ</text>
<text x="42.7" y="42.7">3.3V</text>
<text x="92" y="47.8">D9</text>
<text x="92" y="45.3">D10</text>
<text x="92" y="42.7">D11</text>
<text x="44.2" y="50.3">A1</text>
<text x="44.2" y="52.9">A2</text>
<text x="92" y="52.9">D7</text>
<text x="92" y="50.3">D8</text>
<text x="37.5" y="58">A4/SDA</text>
<text x="44.2" y="55.4">A3</text>
<text x="92" y="55.4">D6</text>
<text x="92" y="58">D5</text>
<text x="203.8" y="55.4">VOUT</text>
<text x="37.7" y="60.5">A5/SCL</text>
<text x="92" y="60.5">D4</text>
<text x="94.6" y="63">BUTON</text>
<text x="94.6" y="65.6">ROLE</text>
<text x="115.1" y="65.6">ROLE</text>
<text x="42.8" y="70.7">RST</text>
<text x="92" y="70.6">N$44</text>
<text x="38.2" y="75.7">VIN_ARD.</text>
<text x="92" y="75.7">N$6</text>
<text x="92" y="73.2">N$43</text>
<text x="238.7" y="78.7" transform="rotate(-90 238.7 78.7)">VOUT</text>
<text x="251.2" y="105">OLED</text>
<text x="258.9" y="105">OLED_0.96_I2C</text>
<text x="225.4" y="118.9">A4/SDA</text>
<text x="225.6" y="116.3">A5/SCL</text>
<text x="152.4" y="124.6" transform="rotate(-90 152.4 124.6)">VIN_ARD.</text>
<text x="154.9" y="124.6" transform="rotate(-90 154.9 124.6)">RST</text>
<text x="162.5" y="124.6" transform="rotate(-90 162.5 124.6)">3.3V</text>
<text x="165.1" y="124.6" transform="rotate(-90 165.1 124.6)">A5/SCL</text>
<text x="167.6" y="124.6" transform="rotate(-90 167.6 124.6)">A4/SDA</text>
<text x="170.1" y="124.6" transform="rotate(-90 170.1 124.6)">A3</text>
<text x="172.7" y="124.6" transform="rotate(-90 172.7 124.6)">A2</text>
<text x="175.2" y="124.6" transform="rotate(-90 175.2 124.6)">A1</text>
<text x="177.8" y="124.6" transform="rotate(-90 177.8 124.6)">D4</text>
<text x="180.3" y="124.6" transform="rotate(-90 180.3 124.6)">D5</text>
<text x="182.8" y="124.6" transform="rotate(-90 182.8 124.6)">D6</text>
<text x="185.4" y="124.6" transform="rotate(-90 185.4 124.6)">D7</text>
<text x="187.9" y="124.6" transform="rotate(-90 187.9 124.6)">D8</text>
<text x="190.5" y="124.6" transform="rotate(-90 190.5 124.6)">D9</text>
<text x="193" y="124.6" transform="rotate(-90 193 124.6)">D10</text>
<text x="195.5" y="124.6" transform="rotate(-90 195.5 124.6)">D11</text>
<text x="198.1" y="124.6" transform="rotate(-90 198.1 124.6)">D12</text>
<text x="200.6" y="124.6" transform="rotate(-90 200.6 124.6)">D13</text>
<text x="228" y="136.7">BUTON</text>
<text x="64.1" y="139.2">VIN</text>
<text x="104.1" y="147.4" transform="rotate(-90 104.1 147.4)">VOLTAJ</text>
<text x="74.3" y="169.6">VIN</text>
<text x="87.1" y="169.6">VOUT</text>
<text x="173.3" y="169.6">VIN</text>
<text x="51.4" y="184.9">VIN</text>
</g>
<g font-size="1.8" fill="#c90d0c">
<text x="22.2" y="161.4">J1</text>
<text x="22.2" y="163.9">POWERSUPPLY_DC21MMX</text>
</g>
</svg>
